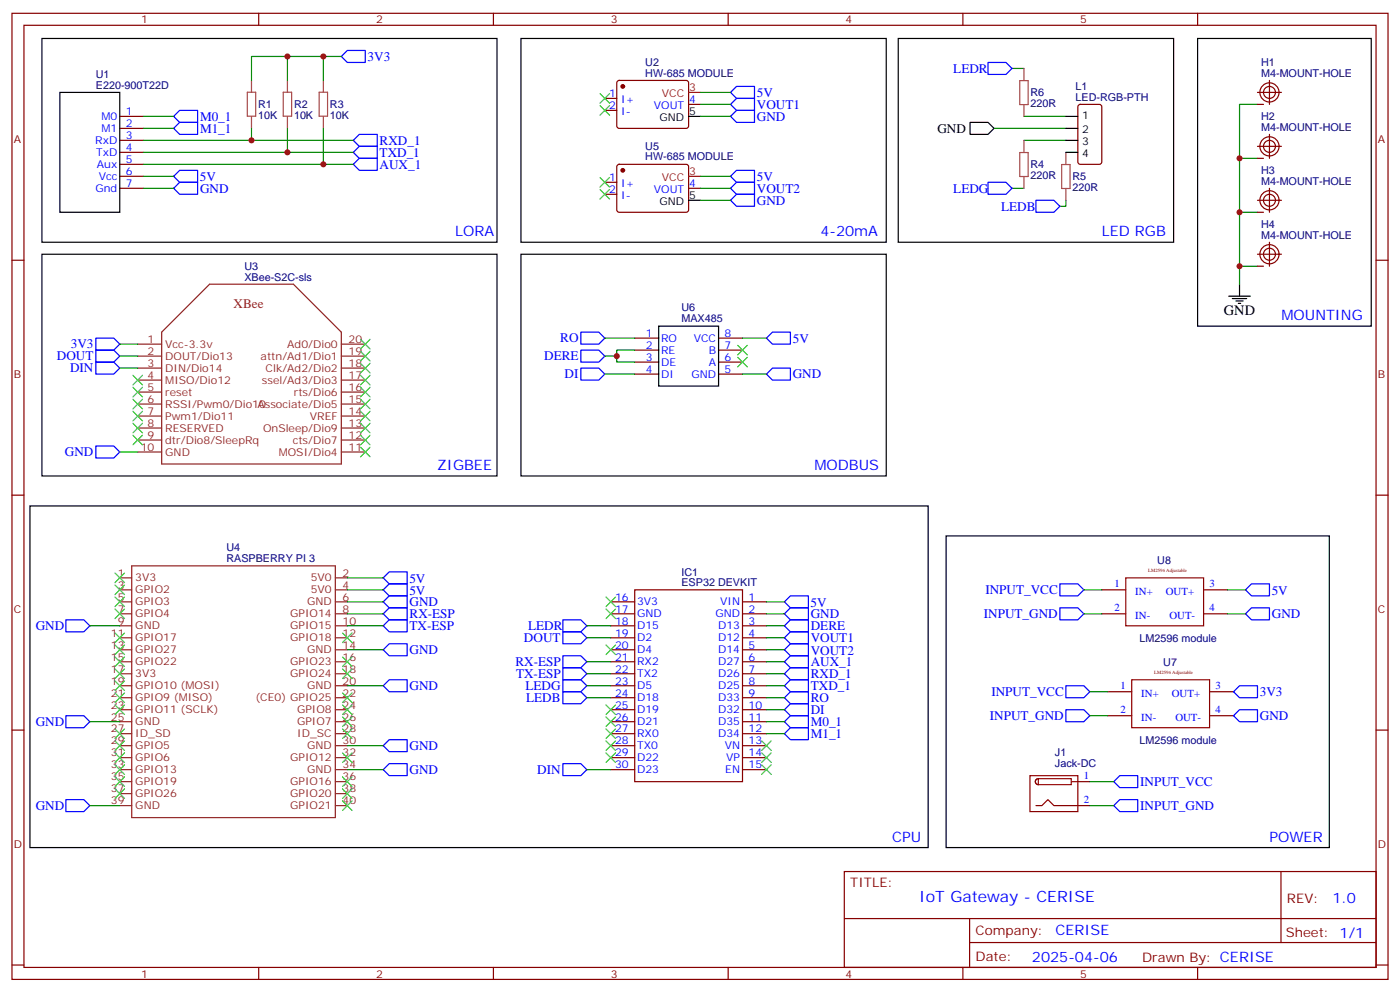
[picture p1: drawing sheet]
<svg xmlns="http://www.w3.org/2000/svg" width="412mm" height="292mm" viewBox="0 0 412 292" stroke-linecap="round" stroke-linejoin="round" font-family="sans-serif">
<g fill="none" stroke="#870000" stroke-width=".35">
<path d="M3.5 3.9h405.4v284.4h-405.4zM7.1 7.4h398.2v277.3h-398.2zM76.2 3.9v3.5M145.3 3.9v3.5M214.5 3.9v3.5M283.6 3.9v3.5M352.8 3.9v3.5M35.3 34.3h7M35.3 37.8h7M178.2 29h3.5M178.2 32.5h3.5M181.9 23.9l.5-.2h20l.4 .7v13l-.7 .4-20-.1-.4-.6v-12.7z"/>
<path d="M202.8 30.7h3.6M317.7 30.9l.5-.2h5.6l.7 .5 .1 16.5-.5 .6-5.9 .1-.6-.5-.1-16.5zM370.4 30.7h1.8M370.4 27.2h7.1M373.9 23.7v7M373.9 39.5v7.1M35.3 41.3h7M35.3 44.8h7M35.3 48.4h7M35.3 51.9h7M35.3 55.4h7M178.2 53.7h3.5"/>
<path d="M178.2 57.2h3.5M181.9 48.6l.5-.2h20l.4 .7v12.9l-.7 .5-20-.1-.4-.6v-12.7zM202.8 55.4h3.6M370.4 43.1h7.1M370.4 46.6h1.8M370.4 58.9h7.1M373.9 55.4v7.1M3.5 76.6h3.6M370.4 62.5h1.8M370.4 74.8h7.1M370.4 78.4h1.8M373.9 71.3v7.1"/>
<path d="M405.3 76.6h3.6M187 99.5h7M211.7 99.5h7M187 110.1h7M187 106.6h7M187 103h7M211.7 110.1h7M211.7 106.6h7M211.7 103h7M3.5 145.7h3.6M405.3 145.7h3.6M179.9 177.1h7.1"/>
<path d="M187 173.6h31.7v56.4h-31.7zM218.7 177.1h7.1M324.6 173.6h7M354.5 173.6h7.1M179.9 198.3h7.1M179.9 194.8h7.1M179.9 191.2h7.1M179.9 187.7h7.1M179.9 184.2h7.1M179.9 180.7h7.1M218.7 198.3h7.1M218.7 194.8h7.1"/>
<path d="M218.7 191.2h7.1M218.7 187.7h7.1M218.7 184.2h7.1M218.7 180.7h7.1M324.6 180.7h7M354.5 180.7h7.1M3.5 214.9h3.6M179.9 219.5h7.1M179.9 215.9h7.1M179.9 212.4h7.1M179.9 208.9h7.1M179.9 205.4h7.1"/>
<path d="M179.9 201.8h7.1M218.7 219.5h7.1M218.7 215.9h7.1M218.7 212.4h7.1M218.7 208.9h7.1M218.7 205.4h7.1M218.7 201.8h7.1M326.3 203.6h7.1M326.3 210.6h7.1M356.3 203.6h7.1M356.3 210.6h7.1M405.3 214.9h3.6"/>
<path d="M179.9 226.5h7.1M179.9 223h7.1M218.7 226.5h7.1M218.7 223h7.1M317.5 230h3.5M317.5 237.1h3.5M248.7 256.5h156.6v28.2h-156.6zM377.3 256.5v20.9M248.7 270.4h156.5M285.6 277.4h119.6M285.6 270.4v14.1M3.5 284h3.6"/>
<path d="M76.2 284.7v3.6M145.3 284.7v3.6M214.5 284.7v3.6M283.6 284.7v3.6M352.8 284.7v3.6M405.3 284h3.6"/>
<circle cx="373.9" cy="27.2" r="2.82"/>
<circle cx="373.9" cy="27.2" r="1.76"/>
<circle cx="373.9" cy="43.1" r="2.82"/>
<circle cx="373.9" cy="58.9" r="2.82"/>
<circle cx="373.9" cy="58.9" r="1.76"/>
<circle cx="373.9" cy="43.1" r="1.76"/>
<circle cx="373.9" cy="74.8" r="2.82"/>
<circle cx="373.9" cy="74.8" r="1.76"/>
</g>
<g fill="none" stroke="#000" stroke-width=".35">
<path d="M12.3 11.3h134.1v60h-134.1zM153.5 11.3h107.6v60h-107.6zM264.6 11.3h81.1v60h-81.1zM352.8 11.3h51.1v84.7h-51.1zM17.6 27.2h17.7v35.3h-17.7zM202.8 34.3h3.6M285.8 36h5.2l1.8 1.8-1.8 1.7h-5.2zM314 34.3h3.5M314 37.8h3.5M202.8 58.9h3.6M314 41.3h3.5M314 44.8h3.5"/>
<path d="M12.3 74.8h134.1v65.3h-134.1zM153.5 74.8h107.6v65.3h-107.6zM194 96h17.7v17.6h-17.7zM361.9 87.2h6.4M363 87.9h4.2M364.1 88.6h2.1M364.8 89.3h.7M365.1 83.6v3.6M8.8 148.9h264.6v100.5h-264.6zM278.7 157.7h112.9v91.7h-112.9z"/>
</g>
<g fill="none" stroke="#8c2424" stroke-width=".35">
<path d="M47.6 97.8l14.1-14.2h24.7l14.1 14.2v38.8h-52.9zM40.6 101.3h7M40.6 104.8h7M40.6 108.3h7M40.6 111.9h7M40.6 115.4h7M40.6 118.9h7M100.5 101.3h7.1M100.5 104.8h7.1M100.5 108.3h7.1M100.5 111.9h7.1M100.5 115.4h7.1"/>
<path d="M100.5 118.9h7.1M40.6 122.4h7M40.6 126h7M40.6 129.5h7M40.6 133h7M100.5 122.4h7.1M100.5 126h7.1M100.5 129.5h7.1M100.5 133h7.1M35.3 170.1h3.5M35.3 173.6h3.5M35.3 177.1h3.5"/>
<path d="M38.8 166.5h60v74.1h-60zM98.8 170.1h3.5M98.8 173.6h3.5M98.8 177.1h3.5M35.3 180.7h3.5M35.3 184.2h3.5M35.3 187.7h3.5M35.3 191.2h3.5M35.3 194.8h3.5M35.3 198.3h3.5M98.8 180.7h3.5M98.8 184.2h3.5"/>
<path d="M98.8 187.7h3.5M98.8 191.2h3.5M98.8 194.8h3.5M98.8 198.3h3.5M35.3 201.8h3.5M35.3 205.4h3.5M35.3 208.9h3.5M35.3 212.4h3.5M35.3 215.9h3.5M35.3 219.5h3.5M98.8 201.8h3.5M98.8 205.4h3.5"/>
<path d="M98.8 208.9h3.5M98.8 212.4h3.5M98.8 215.9h3.5M98.8 219.5h3.5M35.3 223h3.5M35.3 226.5h3.5M35.3 230h3.5M35.3 233.6h3.5M35.3 237.1h3.5M98.8 223h3.5M98.8 226.5h3.5M98.8 230h3.5"/>
<path d="M98.8 233.6h3.5M98.8 237.1h3.5"/>
</g>
<path d="M331.6 170.1h22.9v14.1h-22.9zM333.4 200.1h22.9v14.1h-22.9zM303.4 228.3h14.1v10.6h-14.1zM305.2 237.1h1.7l1.8-1.8 1.7 1.8h7.1M305.9 229.2h9.7v1.7h-9.7zM305.9 229.2a.88 .88 0 0 0-.9 .8 .88 .88 0 0 0 .9 .9M315.7 230h1.8" fill="none" stroke="#a10000" stroke-width=".35"/>
<g fill="none" stroke="#00f" stroke-width=".35">
<path d="M102.3 14.9h5.3v3.5h-5.3l-1.8-1.8zM291 18.4h5.3l1.8 1.7-1.8 1.8h-5.3zM51.2 34.3l1.7-1.8h5.3v3.5h-5.3zM52.9 36h5.3v3.5h-5.3l-1.7-1.7zM215.2 34.3l1.8-1.8h5.2v3.5h-5.2zM217 25.4h5.2v3.6h-5.2l-1.8-1.8zM217 29h5.2v3.5h-5.2l-1.8-1.8zM51.2 51.9l1.7-1.8h5.3v3.6h-5.3zM52.9 53.7h5.3v3.5h-5.3l-1.7-1.8zM104.1 48.4l1.7-1.8h5.3v3.5h-5.3zM104.1 44.8l1.7-1.7h5.3v3.5h-5.3zM104.1 41.3l1.7-1.8h5.3v3.6h-5.3z"/>
<path d="M215.2 51.9l1.8-1.8h5.2v3.6h-5.2zM215.2 58.9l1.8-1.7h5.2v3.5h-5.2zM215.2 55.4l1.8-1.7h5.2v3.5h-5.2zM291 53.7h5.3l1.8 1.7-1.8 1.8h-5.3zM305.2 58.9h5.2l1.8 1.8-1.8 1.8h-5.2zM28.2 99.5h5.3l1.8 1.8-1.8 1.7h-5.3zM171.1 97.8h5.3l1.8 1.7-1.8 1.8h-5.3zM225.8 99.5l1.7-1.7h5.3v3.5h-5.3zM28.2 103h5.3l1.8 1.8-1.8 1.8h-5.3zM28.2 106.6h5.3l1.8 1.7-1.8 1.8h-5.3zM171.1 108.3h5.3l1.8 1.8-1.8 1.8h-5.3zM171.1 103h5.3l1.8 1.8-1.8 1.8h-5.3z"/>
<path d="M225.8 110.1l1.7-1.8h5.3v3.6h-5.3zM28.2 131.3h5.3l1.8 1.7-1.8 1.8h-5.3zM112.9 173.6l1.8-1.8h5.2v3.6h-5.2zM114.7 168.3h5.2v3.5h-5.2l-1.8-1.7zM114.7 175.4h5.2v3.5h-5.2l-1.8-1.8zM232.8 175.4h5.3v3.5h-5.3l-1.7-1.8zM312.2 178.9h5.3l1.8 1.8-1.8 1.7h-5.3zM312.2 171.8h5.3l1.8 1.8-1.8 1.8h-5.3zM366.9 173.6l1.8-1.8h5.2v3.6h-5.2zM19.4 182.4h5.3l1.8 1.8-1.8 1.7h-5.3zM112.9 184.2l1.8-1.8h5.2v3.5h-5.2zM112.9 180.7l1.8-1.8h5.2v3.5h-5.2z"/>
<path d="M112.9 191.2l1.8-1.7h5.2v3.5h-5.2zM165.8 193h5.3l1.8 1.8-1.8 1.7h-5.3zM165.8 196.5h5.3l1.8 1.8-1.8 1.8h-5.3zM165.8 185.9h5.3l1.8 1.8-1.8 1.8h-5.3zM165.8 182.4h5.3l1.8 1.8-1.8 1.7h-5.3zM231.1 180.7l1.7-1.8h5.3v3.5h-5.3zM231.1 198.3l1.7-1.8h5.3v3.6h-5.3zM231.1 194.8l1.7-1.8h5.3v3.5h-5.3zM231.1 191.2l1.7-1.7h5.3v3.5h-5.3zM231.1 187.7l1.7-1.8h5.3v3.6h-5.3zM231.1 184.2l1.7-1.8h5.3v3.5h-5.3zM366.9 180.7l1.8-1.8h5.2v3.5h-5.2z"/>
<path d="M19.4 210.6h5.3l1.8 1.8-1.8 1.8h-5.3zM112.9 219.5l1.8-1.8h5.2v3.5h-5.2zM114.7 200.1h5.2v3.5h-5.2l-1.8-1.8zM165.8 200.1h5.3l1.8 1.7-1.8 1.8h-5.3zM165.8 203.6h5.3l1.8 1.8-1.8 1.7h-5.3zM231.1 215.9l1.7-1.7h5.3v3.5h-5.3zM231.1 212.4l1.7-1.8h5.3v3.6h-5.3zM231.1 205.4l1.7-1.8h5.3v3.5h-5.3zM232.8 200.1h5.3v3.5h-5.3l-1.7-1.8zM232.8 207.1h5.3v3.5h-5.3l-1.7-1.7zM314 201.8h5.3l1.7 1.8-1.7 1.8h-5.3zM314 208.9h5.3l1.7 1.7-1.7 1.8h-5.3z"/>
<path d="M363.4 203.6l1.7-1.8h5.3v3.6h-5.3zM365.1 208.9h5.3v3.5h-5.3l-1.7-1.8zM19.4 235.3h5.3l1.8 1.8-1.8 1.8h-5.3zM112.9 226.5l1.8-1.7h5.2v3.5h-5.2zM165.8 224.8h5.3l1.8 1.7-1.8 1.8h-5.3zM328.1 237.1l1.7-1.8h5.3v3.6h-5.3zM329.8 228.3h5.3v3.5h-5.3l-1.7-1.8z"/>
</g>
<g fill="none" stroke="#008700" stroke-width=".35">
<path d="M84.7 16.6h-10.6v7.1M95.2 16.6h-10.5v7.1M100.5 16.6h-5.3v7.1M42.3 37.8h8.9M42.3 34.3h8.9M74.1 37.8v3.5M84.7 37.8v7M95.2 37.8v10.6M206.4 34.3h8.8M206.4 27.2h8.8M206.4 30.7h8.8M292.8 37.8h21.2"/>
<path d="M298.1 20.1h3.5M301.6 34.3h12.4M370.4 30.7h-5.3v52.9M42.3 55.4h8.9M42.3 51.9h8.9M42.3 48.4h61.8M42.3 44.8h61.8M42.3 41.3h61.8M206.4 55.4h8.8M206.4 51.9h8.8M206.4 58.9h8.8M298.1 55.4h3.5"/>
<path d="M301.6 41.3h12.4M314 58.9v1.8h-1.8M365.1 46.6h5.3M365.1 62.5h5.3M365.1 78.4h5.3M178.2 99.5h8.8M218.7 99.5h7.1M35.3 101.3h5.3M35.3 104.8h5.3M35.3 108.3h5.3M178.2 104.8h3.5M178.2 110.1h8.8"/>
<path d="M187 103h-5.3v3.6h5.3M218.7 110.1h7.1M35.3 133h5.3M102.3 173.6h10.6M102.3 177.1h10.6M102.3 170.1h10.6M225.8 177.1h5.3M319.3 173.6h5.3M361.6 173.6h5.3M26.5 184.2h8.8M102.3 180.7h10.6M102.3 184.2h10.6"/>
<path d="M102.3 191.2h10.6M172.9 194.8h7M172.9 198.3h7M172.9 184.2h7M172.9 187.7h7M225.8 180.7h5.3M225.8 194.8h5.3M225.8 198.3h5.3M225.8 184.2h5.3M225.8 191.2h5.3M225.8 187.7h5.3M319.3 180.7h5.3"/>
<path d="M361.6 180.7h5.3M26.5 212.4h8.8M102.3 201.8h10.6M102.3 219.5h10.6M172.9 201.8h7M172.9 205.4h7M225.8 201.8h5.3M225.8 212.4h5.3M225.8 215.9h5.3M225.8 208.9h5.3M225.8 205.4h5.3M321 203.6h5.3"/>
<path d="M321 210.6h5.3M26.5 237.1h8.8M102.3 226.5h10.6M172.9 226.5h7M321 230h7.1M321 237.1h7.1"/>
</g>
<g fill="none" stroke="#3c3" stroke-width=".35">
<path d="M176.7 27.6l2.9 2.8M176.7 31.1l2.9 2.8M179.6 27.6l-2.9 2.8M179.6 31.1l-2.9 2.8M176.7 52.2l2.9 2.9M176.7 55.8l2.9 2.8M179.6 52.2l-2.9 2.9M179.6 55.8l-2.9 2.8M106.2 99.9l2.8 2.8M109 99.9l-2.8 2.8M39.2 110.5l2.8 2.8M39.2 114l2.8 2.8"/>
<path d="M39.2 117.5l2.8 2.8M42 110.5l-2.8 2.8M42 114l-2.8 2.8M42 117.5l-2.8 2.8M106.2 103.4l2.8 2.8M106.2 106.9l2.8 2.8M106.2 110.5l2.8 2.8M106.2 114l2.8 2.8M106.2 117.5l2.8 2.8M109 103.4l-2.8 2.8M109 106.9l-2.8 2.8M109 110.5l-2.8 2.8"/>
<path d="M109 114l-2.8 2.8M109 117.5l-2.8 2.8M217.3 101.6l2.8 2.9M217.3 105.2l2.8 2.8M220.1 101.6l-2.8 2.9M220.1 105.2l-2.8 2.8M39.2 121l2.8 2.9M39.2 124.6l2.8 2.8M39.2 128.1l2.8 2.8M42 121l-2.8 2.9M42 124.6l-2.8 2.8M42 128.1l-2.8 2.8"/>
<path d="M106.2 121l2.8 2.9M106.2 124.6l2.8 2.8M106.2 128.1l2.8 2.8M106.2 131.6l2.8 2.8M109 121l-2.8 2.9M109 124.6l-2.8 2.8M109 128.1l-2.8 2.8M109 131.6l-2.8 2.8M33.9 168.7l2.8 2.8M33.9 172.2l2.8 2.8M33.9 175.7l2.8 2.8M33.9 179.2l2.8 2.9"/>
<path d="M36.7 179.2l-2.8 2.9M36.7 168.7l-2.8 2.8M36.7 172.2l-2.8 2.8M36.7 175.7l-2.8 2.8M178.5 175.7l2.8 2.8M178.5 179.2l2.8 2.9M181.3 175.7l-2.8 2.8M181.3 179.2l-2.8 2.9M33.9 186.3l2.8 2.8M33.9 189.8l2.8 2.9M33.9 193.4l2.8 2.8M33.9 196.9l2.8 2.8"/>
<path d="M36.7 186.3l-2.8 2.8M36.7 189.8l-2.8 2.9M36.7 193.4l-2.8 2.8M36.7 196.9l-2.8 2.8M100.9 196.9l2.8 2.8M100.9 193.4l2.8 2.8M100.9 186.3l2.8 2.8M103.7 196.9l-2.8 2.8M103.7 193.4l-2.8 2.8M103.7 186.3l-2.8 2.8M178.5 189.8l2.8 2.9M181.3 189.8l-2.8 2.9"/>
<path d="M33.9 200.4l2.8 2.8M33.9 203.9l2.8 2.9M33.9 207.5l2.8 2.8M33.9 214.5l2.8 2.8M33.9 218.1l2.8 2.8M36.7 203.9l-2.8 2.9M36.7 200.4l-2.8 2.8M36.7 207.5l-2.8 2.8M36.7 214.5l-2.8 2.8M36.7 218.1l-2.8 2.8M100.9 214.5l2.8 2.8M100.9 211l2.8 2.8"/>
<path d="M100.9 207.5l2.8 2.8M100.9 203.9l2.8 2.9M103.7 214.5l-2.8 2.8M103.7 211l-2.8 2.8M103.7 207.5l-2.8 2.8M103.7 203.9l-2.8 2.9M178.5 214.5l2.8 2.8M178.5 218.1l2.8 2.8M178.5 207.5l2.8 2.8M178.5 211l2.8 2.8M181.3 214.5l-2.8 2.8M181.3 218.1l-2.8 2.8"/>
<path d="M181.3 207.5l-2.8 2.8M181.3 211l-2.8 2.8M224.4 218.1l2.8 2.8M227.2 218.1l-2.8 2.8M33.9 221.6l2.8 2.8M33.9 225.1l2.8 2.8M33.9 228.6l2.8 2.9M33.9 232.2l2.8 2.8M36.7 221.6l-2.8 2.8M36.7 225.1l-2.8 2.8M36.7 228.6l-2.8 2.9M36.7 232.2l-2.8 2.8"/>
<path d="M100.9 235.7l2.8 2.8M100.9 232.2l2.8 2.8M100.9 228.6l2.8 2.9M100.9 221.6l2.8 2.8M103.7 235.7l-2.8 2.8M103.7 232.2l-2.8 2.8M103.7 228.6l-2.8 2.9M103.7 221.6l-2.8 2.8M178.5 221.6l2.8 2.8M181.3 221.6l-2.8 2.8M224.4 225.1l2.8 2.8M224.4 221.6l2.8 2.8"/>
<path d="M227.2 225.1l-2.8 2.8M227.2 221.6l-2.8 2.8"/>
</g>
<g fill="none" stroke="#a64a4a" stroke-width=".35">
<path d="M72.8 27.1h2.5v7.1h-2.5zM74.1 23.7v3.4M74.1 34.3v3.5M83.4 27.1h2.5v7.1h-2.5zM84.7 23.7v3.4M84.7 34.3v3.5M94 27.1h2.5v7.1h-2.5zM95.2 23.7v3.4M95.2 34.3v3.5M300.4 23.7h2.5v7.1h-2.5zM301.6 20.1v3.5M301.6 30.8v3.5"/>
<path d="M300.4 44.9h2.5v7.1h-2.5zM301.6 41.3v3.5M301.6 51.9v3.5M312.7 48.4h2.5v7.1h-2.5zM314 44.8v3.5M314 55.5v3.4"/>
</g>
<g fill="#870000" stroke="#870000" stroke-width=".35">
<circle cx="183.4" cy="25.4" r=".53"/>
<circle cx="183.4" cy="50.1" r=".53"/>
</g>
<path d="M202.8 27.2h3.6M202.8 51.9h3.6" fill="none" stroke="#f00" stroke-width=".35"/>
<g fill="#c00">
<circle cx="74.1" cy="41.3" r=".88"/>
<circle cx="84.7" cy="44.8" r=".88"/>
<circle cx="95.3" cy="48.4" r=".88"/>
<circle cx="95.3" cy="16.6" r=".88"/>
<circle cx="84.7" cy="16.6" r=".88"/>
<circle cx="181.7" cy="104.8" r=".88"/>
<circle cx="365.1" cy="46.6" r=".88"/>
<circle cx="365.1" cy="62.5" r=".88"/>
<circle cx="365.1" cy="78.4" r=".88"/>
</g>
<text font-size="4.6" fill="#00f" x="270.8" y="265.5">IoT Gateway - CERISE</text>
<g font-size="4.2" fill="#00f">
<text x="134.1" y="69.5">LORA</text>
<text x="241.7" y="69.5">4-20mA</text>
<text x="324.6" y="69.5">LED RGB</text>
<text x="377.5" y="94.2">MOUNTING</text>
<text x="128.8" y="138.3">ZIGBEE</text>
<text x="239.9" y="138.3">MODBUS</text>
<text x="262.8" y="247.7">CPU</text>
<text x="373.9" y="247.7">POWER</text>
<text x="392.5" y="265.8">1.0</text>
<text x="310.9" y="275.3">CERISE</text>
<text x="304" y="283.1">2025-04-06</text>
</g>
<text font-size="4.2" x="360.5" y="92.8">GND</text>
<g font-size="3.9" fill="#00f">
<text x="108.3" y="17.9">3V3</text>
<text x="280.8" y="21.4">LEDR</text>
<text x="222.9" y="28.5">5V</text>
<text x="58.9" y="35.5">M0_1</text>
<text x="223" y="35.5">GND</text>
<text x="223" y="32">VOUT1</text>
<text x="58.9" y="39">M1_1</text>
<text x="111.8" y="46.1">TXD_1</text>
<text x="111.8" y="42.5">RXD_1</text>
<text x="58.9" y="53.2">5V</text>
<text x="111.8" y="49.6">AUX_1</text>
<text x="222.9" y="53.2">5V</text>
<text x="58.9" y="56.7">GND</text>
<text x="222.9" y="56.8">VOUT2</text>
<text x="280.8" y="56.7">LEDG</text>
<text x="223" y="60.2">GND</text>
<text x="294.9" y="62">LEDB</text>
<text x="165" y="100.8">RO</text>
<text x="233.5" y="100.8">5V</text>
<text x="16.8" y="106.1">DOUT</text>
<text x="20.8" y="102.5">3V3</text>
<text x="160.3" y="106">DERE</text>
<text x="20.6" y="109.6">DIN</text>
<text x="166.3" y="111.3">DI</text>
<text x="233.5" y="111.4">GND</text>
<text x="19.1" y="134.3">GND</text>
<text x="120.6" y="171.5">5V</text>
<text x="120.6" y="175">5V</text>
<text x="120.6" y="178.4">GND</text>
<text x="238.8" y="178.5">5V</text>
<text x="290.3" y="174.8">INPUT_VCC</text>
<text x="374.6" y="175">5V</text>
<text x="10.5" y="185.4">GND</text>
<text x="120.6" y="185.5">TX-ESP</text>
<text x="120.6" y="182">RX-ESP</text>
<text x="155.6" y="185.4">LEDR</text>
<text x="238.8" y="182">GND</text>
<text x="238.8" y="185.5">DERE</text>
<text x="289.8" y="181.8">INPUT_GND</text>
<text x="374.6" y="182">GND</text>
<text x="154.4" y="189">DOUT</text>
<text x="238.8" y="189">VOUT1</text>
<text x="120.6" y="192.5">GND</text>
<text x="151.8" y="196">RX-ESP</text>
<text x="238.8" y="192.6">VOUT2</text>
<text x="238.8" y="196">AUX_1</text>
<text x="120.6" y="203.1">GND</text>
<text x="152" y="199.5">TX-ESP</text>
<text x="154.8" y="203.1">LEDG</text>
<text x="238.8" y="199.5">RXD_1</text>
<text x="238.8" y="203.1">TXD_1</text>
<text x="155" y="206.6">LEDB</text>
<text x="238.8" y="206.7">RO</text>
<text x="292" y="204.8">INPUT_VCC</text>
<text x="371.1" y="205">3V3</text>
<text x="10.5" y="213.7">GND</text>
<text x="238.8" y="213.6">M0_1</text>
<text x="238.8" y="210.2">DI</text>
<text x="291.6" y="211.8">INPUT_GND</text>
<text x="371.1" y="212">GND</text>
<text x="120.6" y="220.8">GND</text>
<text x="238.8" y="217.2">M1_1</text>
<text x="120.6" y="227.8">GND</text>
<text x="158.2" y="227.8">DIN</text>
<text x="335.8" y="231.4">INPUT_VCC</text>
<text x="10.5" y="238.4">GND</text>
<text x="335.8" y="238.4">INPUT_GND</text>
</g>
<text font-size="3.9" x="276.2" y="39">GND</text>
<text font-size="3.9" fill="#8d2323" x="68.8" y="90.7">XBee</text>
<g font-size="3.9" fill="#800">
<text x="250.5" y="261.1">TITLE:</text>
<text x="379.1" y="265.8">REV:</text>
<text x="287.4" y="275.3">Company:</text>
<text x="378.7" y="275.9">Sheet: 1/1</text>
<text x="287.4" y="283">Date:</text>
<text x="336.4" y="283.1">Drawn By: CERISE</text>
</g>
<g font-size="3.2" fill="#800">
<text x="41.6" y="6.9">1</text>
<text x="110.8" y="6.9">2</text>
<text x="179.9" y="6.9">3</text>
<text x="249.1" y="6.9">4</text>
<text x="318.2" y="6.9">5</text>
<text x="4.1" y="42">A</text>
<text x="405.9" y="42">A</text>
<text x="4.1" y="111.2">B</text>
<text x="405.9" y="111.2">B</text>
<text x="4.1" y="180.3">C</text>
<text x="405.9" y="180.3">C</text>
<text x="4.1" y="249.4">D</text>
<text x="405.9" y="249.4">D</text>
<text x="41.6" y="287.7">1</text>
<text x="110.8" y="287.7">2</text>
<text x="179.9" y="287.7">3</text>
<text x="249.1" y="287.7">4</text>
<text x="318.2" y="287.7">5</text>
</g>
<g font-size="3.2" fill="#000080">
<text x="28.2" y="22.9">U1</text>
<text x="190.1" y="22.5">HW-685 MODULE</text>
<text x="190.1" y="19.4">U2</text>
<text x="371.5" y="22.6">M4-MOUNT-HOLE</text>
<text x="371.5" y="19.4">H1</text>
<text x="28.2" y="26.1">E220-900T22D</text>
<text x="303.6" y="28.3">R6</text>
<text x="316.8" y="29.7">LED-RGB-PTH</text>
<text x="316.8" y="26.5">L1</text>
<text x="76" y="35">10K</text>
<text x="76" y="31.9">R1</text>
<text x="86.6" y="35">10K</text>
<text x="86.6" y="31.9">R2</text>
<text x="97.2" y="35">10K</text>
<text x="97.2" y="31.9">R3</text>
<text x="303.6" y="31.5">220R</text>
<text x="371.5" y="35.3">H2</text>
<text x="371.5" y="38.5">M4-MOUNT-HOLE</text>
<text x="190.1" y="47.2">HW-685 MODULE</text>
<text x="190.1" y="44.1">U5</text>
<text x="303.6" y="52.7">220R</text>
<text x="303.6" y="49.5">R4</text>
<text x="315.9" y="53">R5</text>
<text x="371.5" y="51.2">H3</text>
<text x="315.9" y="56.2">220R</text>
<text x="371.5" y="54.4">M4-MOUNT-HOLE</text>
<text x="371.5" y="70.2">M4-MOUNT-HOLE</text>
<text x="371.5" y="67.1">H4</text>
<text x="72" y="82.6">XBee-S2C-sls</text>
<text x="72" y="79.4">U3</text>
<text x="200.7" y="94.8">MAX485</text>
<text x="200.7" y="91.6">U6</text>
<text x="66.7" y="165.4">RASPBERRY PI 3</text>
<text x="66.7" y="162.2">U4</text>
<text x="340.9" y="165.9">U8</text>
<text x="200.7" y="172.5">ESP32 DEVKIT</text>
<text x="200.7" y="169.6">IC1</text>
<text x="335.7" y="188.9">LM2596 module</text>
<text x="342.7" y="195.9">U7</text>
<text x="335.7" y="218.8">LM2596 module</text>
<text x="310.8" y="225.7">Jack-DC</text>
<text x="310.8" y="222.5">J1</text>
</g>
<g font-size="3.2" fill="#00f">
<text x="179.5" y="28.6">1</text>
<text x="29.9" y="35.3">M0</text>
<text x="37" y="33.9">1</text>
<text x="179.5" y="32.1">2</text>
<text x="183" y="30.4">I+</text>
<text x="183" y="33.9">I-</text>
<text x="192.6" y="32.1">VOUT</text>
<text x="203" y="30.4">4</text>
<text x="29.9" y="38.8">M1</text>
<text x="37" y="37.4">2</text>
<text x="37" y="41">3</text>
<text x="28" y="42.4">RxD</text>
<text x="28.3" y="45.9">TxD</text>
<text x="37" y="44.5">4</text>
<text x="28.5" y="49.4">Aux</text>
<text x="29.1" y="53">Vcc</text>
<text x="37" y="48">5</text>
<text x="37" y="51.5">6</text>
<text x="179.5" y="53.3">1</text>
<text x="28.1" y="56.5">Gnd</text>
<text x="37" y="55.1">7</text>
<text x="179.5" y="56.8">2</text>
<text x="183" y="55.1">I+</text>
<text x="183" y="58.6">I-</text>
<text x="192.6" y="56.8">VOUT</text>
<text x="203" y="55.1">4</text>
<text x="190.2" y="99.2">1</text>
<text x="194.7" y="100.6">RO</text>
<text x="204.4" y="100.6">VCC</text>
<text x="213.4" y="99.2">8</text>
<text x="190.2" y="106.2">3</text>
<text x="190.2" y="102.7">2</text>
<text x="194.7" y="107.6">DE</text>
<text x="194.7" y="104.1">RE</text>
<text x="208.8" y="104.1">B</text>
<text x="208.8" y="107.6">A</text>
<text x="213.4" y="106.2">6</text>
<text x="213.4" y="102.7">7</text>
<text x="190.2" y="109.7">4</text>
<text x="194.7" y="111.2">DI</text>
<text x="203.7" y="111.2">GND</text>
<text x="213.4" y="109.7">5</text>
<text x="328.3" y="172.9">1</text>
<text x="356.3" y="172.9">3</text>
<text x="181.2" y="176.8">16</text>
<text x="187.7" y="178.2">3V3</text>
<text x="212.1" y="178.2">VIN</text>
<text x="220.5" y="176.8">1</text>
<text x="328.3" y="180">2</text>
<text x="334.4" y="175.2">IN+</text>
<text x="343.4" y="175.2">OUT+</text>
<text x="356.3" y="180">4</text>
<text x="181.2" y="183.8">18</text>
<text x="181.2" y="180.3">17</text>
<text x="187.7" y="185.2">D15</text>
<text x="187.7" y="181.7">GND</text>
<text x="210.7" y="181.7">GND</text>
<text x="211.5" y="185.2">D13</text>
<text x="220.5" y="183.8">3</text>
<text x="220.5" y="180.3">2</text>
<text x="334.4" y="182.2">IN-</text>
<text x="344.5" y="182.2">OUT-</text>
<text x="181.2" y="190.9">20</text>
<text x="181.2" y="187.4">19</text>
<text x="187.7" y="188.8">D2</text>
<text x="211.5" y="188.8">D12</text>
<text x="220.5" y="190.9">5</text>
<text x="220.5" y="187.4">4</text>
<text x="181.2" y="197.9">22</text>
<text x="181.2" y="194.4">21</text>
<text x="187.7" y="195.8">RX2</text>
<text x="187.7" y="192.3">D4</text>
<text x="211.5" y="195.8">D27</text>
<text x="211.5" y="192.3">D14</text>
<text x="220.5" y="197.9">7</text>
<text x="220.5" y="194.4">6</text>
<text x="181.2" y="201.5">23</text>
<text x="187.7" y="202.9">D5</text>
<text x="187.7" y="199.4">TX2</text>
<text x="211.5" y="202.9">D25</text>
<text x="211.5" y="199.4">D26</text>
<text x="220.5" y="201.5">8</text>
<text x="330" y="202.9">1</text>
<text x="358.1" y="202.9">3</text>
<text x="181.2" y="208.5">25</text>
<text x="181.2" y="205">24</text>
<text x="187.7" y="209.9">D19</text>
<text x="187.7" y="206.4">D18</text>
<text x="211.5" y="209.9">D32</text>
<text x="211.5" y="206.4">D33</text>
<text x="220.5" y="208.5">10</text>
<text x="220.5" y="205">9</text>
<text x="330" y="209.9">2</text>
<text x="336.2" y="205.2">IN+</text>
<text x="345.2" y="205.2">OUT+</text>
<text x="358.1" y="209.9">4</text>
<text x="181.2" y="215.6">27</text>
<text x="181.2" y="212.1">26</text>
<text x="187.7" y="213.5">D21</text>
<text x="211.5" y="213.5">D35</text>
<text x="220.5" y="215.6">12</text>
<text x="220.5" y="212.1">11</text>
<text x="336.2" y="212.2">IN-</text>
<text x="346.2" y="212.2">OUT-</text>
<text x="181.2" y="219.1">28</text>
<text x="187.7" y="220.5">TX0</text>
<text x="187.7" y="217">RX0</text>
<text x="211.5" y="217">D34</text>
<text x="213.5" y="220.5">VN</text>
<text x="220.5" y="219.1">13</text>
<text x="181.2" y="226.2">30</text>
<text x="181.2" y="222.6">29</text>
<text x="187.7" y="227.6">D23</text>
<text x="187.7" y="224">D22</text>
<text x="213.6" y="227.6">EN</text>
<text x="213.9" y="224">VP</text>
<text x="220.5" y="226.2">15</text>
<text x="220.5" y="222.6">14</text>
<text x="319.3" y="229.3">1</text>
<text x="319.3" y="236.4">2</text>
</g>
<g font-size="3.2" fill="#f00">
<text x="194.9" y="28.6">VCC</text>
<text x="203" y="26.8">3</text>
<text x="194.9" y="53.3">VCC</text>
<text x="203" y="51.5">3</text>
</g>
<g font-size="3.2">
<text x="194.3" y="35.7">GND</text>
<text x="203" y="33.9">5</text>
<text x="318.8" y="35">1</text>
<text x="318.8" y="39.2">2</text>
<text x="318.8" y="42.7">3</text>
<text x="318.8" y="46.2">4</text>
<text x="203" y="58.6">5</text>
<text x="194.3" y="60.4">GND</text>
</g>
<g font-size="3.2" fill="#8d2323">
<text x="43.5" y="100.9">1</text>
<text x="102.7" y="100.9">20</text>
<text x="43.5" y="108">3</text>
<text x="43.5" y="104.5">2</text>
<text x="48.7" y="105.9">DOUT/Dio13</text>
<text x="48.7" y="102.3">Vcc-3.3v</text>
<text x="76.8" y="105.9">attn/Ad1/Dio1</text>
<text x="84.6" y="102.3">Ad0/Dio0</text>
<text x="102.7" y="104.5">19</text>
<text x="102.7" y="108">18</text>
<text x="43.5" y="111.5">4</text>
<text x="48.7" y="112.9">MISO/Dio12</text>
<text x="48.7" y="109.4">DIN/Dio14</text>
<text x="77.1" y="112.9">ssel/Ad3/Dio3</text>
<text x="78.2" y="109.4">Clk/Ad2/Dio2</text>
<text x="102.7" y="111.5">17</text>
<text x="43.5" y="118.6">6</text>
<text x="43.5" y="115">5</text>
<text x="48.7" y="120">RSSI/Pwm0/Dio10</text>
<text x="48.7" y="116.5">reset</text>
<text x="75.8" y="120">Associate/Dio5</text>
<text x="86.5" y="116.5">rts/Dio6</text>
<text x="102.7" y="115">16</text>
<text x="102.7" y="118.6">15</text>
<text x="43.5" y="125.6">8</text>
<text x="43.5" y="122.1">7</text>
<text x="48.7" y="123.5">Pwm1/Dio11</text>
<text x="91.3" y="123.5">VREF</text>
<text x="102.7" y="122.1">14</text>
<text x="102.7" y="125.6">13</text>
<text x="43.5" y="129.2">9</text>
<text x="48.7" y="130.6">dtr/Dio8/SleepRq</text>
<text x="48.7" y="127">RESERVED</text>
<text x="77.5" y="127">OnSleep/Dio9</text>
<text x="86.2" y="130.6">cts/Dio7</text>
<text x="102.7" y="129.2">12</text>
<text x="41.5" y="132.7">10</text>
<text x="48.7" y="134.1">GND</text>
<text x="82.1" y="134.1">MOSI/Dio4</text>
<text x="102.7" y="132.7">11</text>
<text x="34.7" y="169.7">1</text>
<text x="34.7" y="173.2">3</text>
<text x="39.9" y="171.1">3V3</text>
<text x="91.5" y="171.1">5V0</text>
<text x="100.9" y="169.7">2</text>
<text x="100.9" y="173.2">4</text>
<text x="34.7" y="176.8">5</text>
<text x="39.9" y="174.7">GPIO2</text>
<text x="39.9" y="178.2">GPIO3</text>
<text x="90.4" y="178.2">GND</text>
<text x="91.5" y="174.7">5V0</text>
<text x="100.9" y="176.8">6</text>
<text x="34.7" y="180.3">7</text>
<text x="34.7" y="183.8">9</text>
<text x="39.9" y="181.7">GPIO4</text>
<text x="39.9" y="185.2">GND</text>
<text x="85.5" y="181.7">GPIO14</text>
<text x="85.5" y="185.2">GPIO15</text>
<text x="100.9" y="180.3">8</text>
<text x="100.9" y="183.8">10</text>
<text x="32.7" y="187.4">11</text>
<text x="32.7" y="190.9">13</text>
<text x="39.9" y="188.8">GPIO17</text>
<text x="85.5" y="188.8">GPIO18</text>
<text x="100.9" y="187.4">12</text>
<text x="100.9" y="190.9">14</text>
<text x="32.7" y="194.4">15</text>
<text x="32.7" y="197.9">17</text>
<text x="39.9" y="192.3">GPIO27</text>
<text x="39.9" y="195.8">GPIO22</text>
<text x="85.5" y="195.8">GPIO23</text>
<text x="90.4" y="192.3">GND</text>
<text x="100.9" y="194.4">16</text>
<text x="100.9" y="197.9">18</text>
<text x="32.7" y="201.5">19</text>
<text x="39.9" y="199.4">3V3</text>
<text x="39.9" y="202.9">GPIO10 (MOSI)</text>
<text x="85.5" y="199.4">GPIO24</text>
<text x="90.4" y="202.9">GND</text>
<text x="100.9" y="201.5">20</text>
<text x="32.7" y="205">21</text>
<text x="32.7" y="208.5">23</text>
<text x="39.9" y="206.4">GPIO9 (MISO)</text>
<text x="39.9" y="209.9">GPIO11 (SCLK)</text>
<text x="75.2" y="206.4">(CE0) GPIO25</text>
<text x="87.5" y="209.9">GPIO8</text>
<text x="100.9" y="205">22</text>
<text x="100.9" y="208.5">24</text>
<text x="32.7" y="212.1">25</text>
<text x="32.7" y="215.6">27</text>
<text x="39.9" y="213.5">GND</text>
<text x="87.5" y="213.5">GPIO7</text>
<text x="100.9" y="212.1">26</text>
<text x="100.9" y="215.6">28</text>
<text x="32.7" y="219.1">29</text>
<text x="39.9" y="217">ID_SD</text>
<text x="39.9" y="220.5">GPIO5</text>
<text x="87.5" y="217">ID_SC</text>
<text x="90.4" y="220.5">GND</text>
<text x="100.9" y="219.1">30</text>
<text x="32.7" y="222.6">31</text>
<text x="32.7" y="226.2">33</text>
<text x="39.9" y="224">GPIO6</text>
<text x="39.9" y="227.6">GPIO13</text>
<text x="85.5" y="224">GPIO12</text>
<text x="90.4" y="227.6">GND</text>
<text x="100.9" y="222.6">32</text>
<text x="100.9" y="226.2">34</text>
<text x="32.7" y="229.7">35</text>
<text x="32.7" y="233.2">37</text>
<text x="39.9" y="231.1">GPIO19</text>
<text x="85.5" y="231.1">GPIO16</text>
<text x="100.9" y="229.7">36</text>
<text x="100.9" y="233.2">38</text>
<text x="32.7" y="236.7">39</text>
<text x="39.9" y="234.6">GPIO26</text>
<text x="39.9" y="238.2">GND</text>
<text x="85.5" y="234.6">GPIO20</text>
<text x="85.5" y="238.2">GPIO21</text>
<text x="100.9" y="236.7">40</text>
</g>
<g font-size="1.4" fill="#840000">
<text x="338.3" y="168.3">LM2596 Adjustable</text>
<text x="340" y="198.3">LM2596 Adjustable</text>
</g>
</svg>
